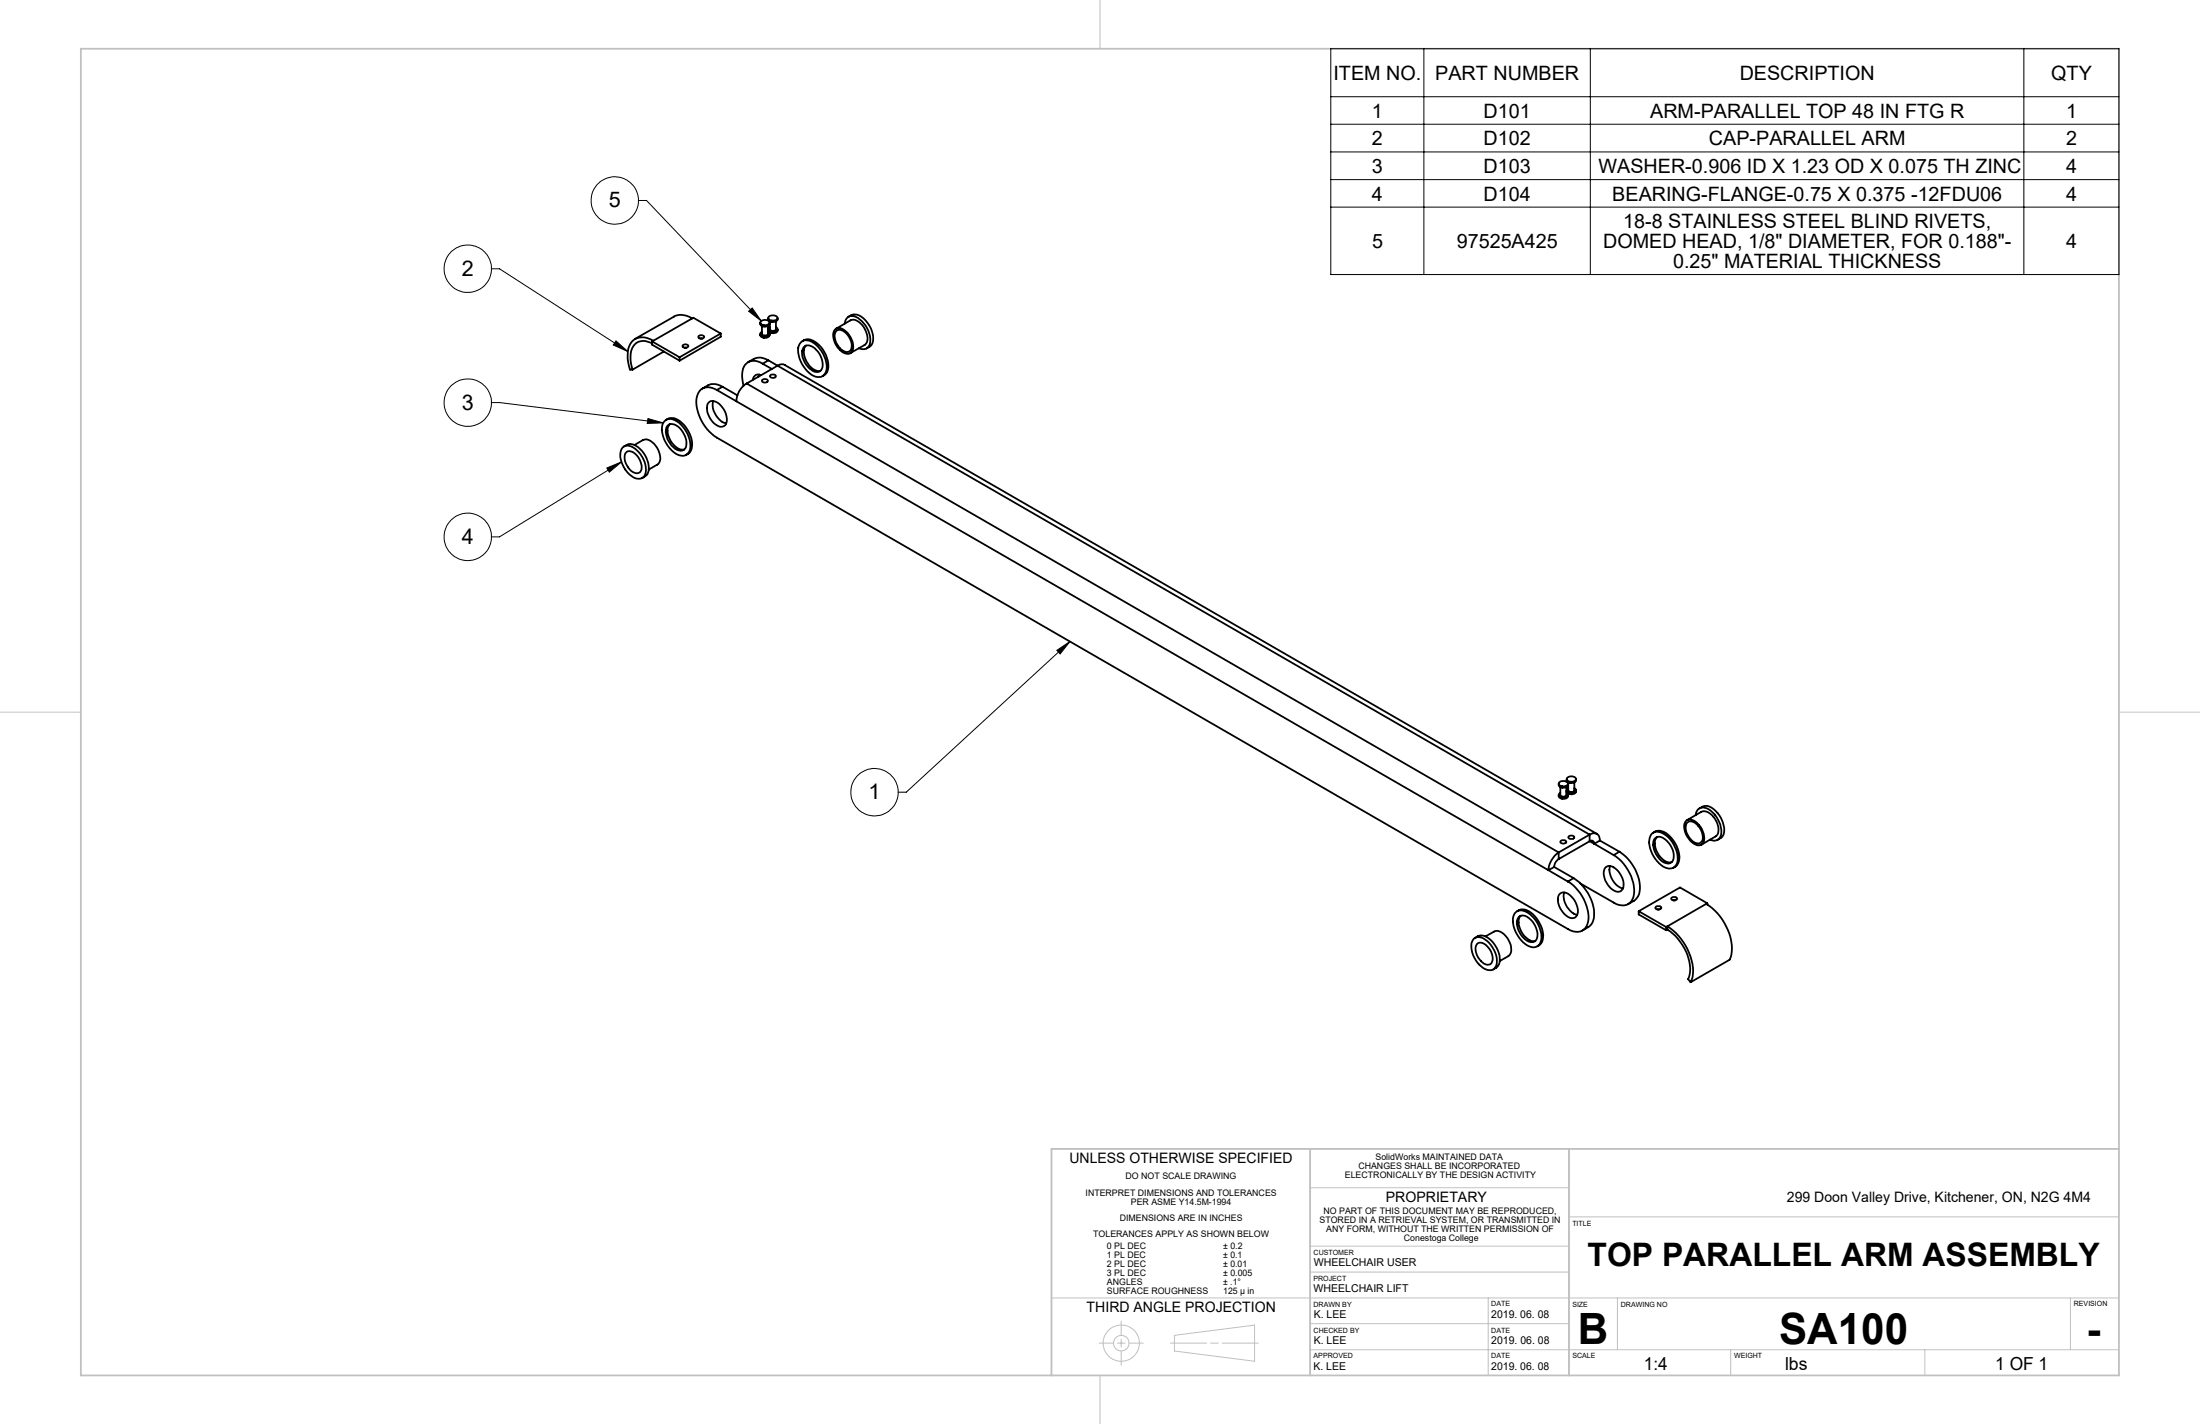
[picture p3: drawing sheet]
<svg xmlns="http://www.w3.org/2000/svg" width="432mm" height="279mm" viewBox="0 0 432 279" stroke-linecap="round" stroke-linejoin="round" font-family="sans-serif">
<g fill="none" stroke="#c0c0c0" stroke-width=".2">
<path d="M215.9 0v9.6M0 139.7h15.9M415.9 139.7h15.9M206.4 225.4v44.5M257.1 233h50.8M257.1 225.4v44.5M307.9 238.8h108M307.9 225.4v44.5M206.4 254.7h209.5M220.1 259.2v2.8M257.1 249.6h50.8M257.1 244.5h50.8"/>
<path d="M257.1 259.7h50.8M292.1 254.7v15.2M317.5 254.7v10.1M406.4 254.7v10.1M215.8 263.5h2.7M215.9 269.9v9.5M219.3 263.5h1.5M220.1 262.8v1.5M220.1 265.1v2.8M221.6 263.5h2.8M229.7 263.5h7.2M230.5 262l15.7-2v7.1l-15.7-2z"/>
<path d="M237.6 263.5h1.5M239.9 263.5h7.1M257.1 264.8h158.8M339.7 264.8v5.1M377.8 264.8v5.1"/>
<circle cx="220.1" cy="263.5" r="3.6"/>
<circle cx="220.1" cy="263.6" r="1.53"/>
</g>
<path d="M15.9 9.6h400v260.3h-400zM257.1 225.4v44.5M307.9 225.4v44.5M415.9 225.4h-209.5v44.5" fill="none" stroke="#c0c0c0" stroke-width=".35"/>
<g fill="none" stroke="#000" stroke-width=".2">
<path d="M261.2 9.6h154.7v44.3h-154.7zM261.2 19h154.7M279.5 9.6v44.3M312.1 9.6v44.3M397.2 9.6v44.3M125.3 39.3h1.6l22.5 23.7M261.2 24.4h154.7M261.2 29.8h154.7M261.2 35.2h154.7M96.4 52.7h1.6l25.2 16.3M261.2 40.6h154.7M96.4 79h1.6l32.2 4"/>
<path d="M120.9 66.9l2.3 2.1-2.8-1.3zM146.9 61.1l.7-.7 1.8 2.6zM119.1 91.8l2.9-1.2-2.4 2zM122 90.6l-24 14.7h-1.6M127.2 82.1l3 .9-3.2 .1zM207.4 127.6l2.6-1.7-1.9 2.4zM210 125.9l-32.1 29.5h-1.6"/>
<circle cx="120.7" cy="39.4" r="4.7"/>
<circle cx="91.8" cy="52.7" r="4.7"/>
<circle cx="91.8" cy="79" r="4.7"/>
<circle cx="91.8" cy="105.3" r="4.7"/>
<circle cx="171.6" cy="155.5" r="4.7"/>
</g>
<path d="M120.9 66.9l2.3 2.1-2.8-1.3zM119.1 91.8l2.9-1.2-2.4 2zM127.2 82.1l3 .9-3.2 .1zM146.9 61.1l.7-.7 1.8 2.6zM207.4 127.6l2.6-1.7-1.9 2.4z" fill="#000"/>
<g fill="none" stroke="#000" stroke-width=".35">
<path d="M128 67.4a2.61 2.61 0 0 0-4.1 1.4l-.1 1.8 .3 1.9M128 67l5.4 3.1M128 67v.6l5.4 3.2M128.2 66.9a3.3 3.3 0 0 0-4.2 .2 5.9 5.9 0 0 0-.4 5.4h.5M128.2 66.9l-.2 .1M130.3 69l-6.2 3.5M133.4 70.1v.7M134 67.8a.61 .61 0 0 1 .6-.3 .61 .61 0 0 1 .5 .5 .59 .59 0 0 1-.7 .3 .59 .59 0 0 1-.4-.5zM134.3 68.2h.4M135.9 62.5a3.4 3.4 0 0 0-3.6-.4l-7.7 4.4M135.9 62.5l-7.7 4.4M135.9 62.5l.2-.2 5.4 3.1"/>
<path d="M137.1 66a.61 .61 0 0 1 .6-.3 .61 .61 0 0 1 .5 .5 .59 .59 0 0 1-.7 .3 .59 .59 0 0 1-.4-.5zM137.4 66.4h.4M139.2 78.8a2.08 2.08 0 0 1 2.6 1.1 3.2 3.2 0 0 1 .5 3.6 1.39 1.39 0 0 1-1.9-.2 4.1 4.1 0 0 1-1.5-4zM140 78.7a3.9 3.9 0 0 0 2.5 4.4M140.7 76.5a2.39 2.39 0 0 0-4 1.5 8.6 8.6 0 0 0 4 7.9l167 96.4a2.45 2.45 0 0 0 3.7-.6 6.5 6.5 0 0 0-.9-5.9l-1.3-1.7-1.5-1.1M140.7 76.5l3.8 2.2M141.5 65.4v.7l-8.1 4.7M141.5 65.4l-8.1 4.7M141.8 75.9a3.2 3.2 0 0 0-3.9 .3M141.8 75.9l-1.1 .6M141.8 75.9l2.9 1.7M144.5 78.7l159.4 92"/>
<path d="M146.5 75.2a4.2 4.2 0 0 0-2 3.5M146.5 75.2l159.4 92.1M149 73.5l-.1 .4M149.2 63.3v.3a1.07 1.07 0 0 0 1.9 0M149.2 65.5a.97 .97 0 0 0 .8 .8 .97 .97 0 0 0 1-.4l.1-.4M149.3 63a1.21 1.21 0 0 1 1.8 .3 1.08 1.08 0 0 1-1.9 .1zM149.4 73.6a1.09 1.09 0 0 0-1.7 .9M149.5 64v1.5a.71 .71 0 0 0 1.2 0v-1.5M149.5 65.1a.41 .41 0 0 0-.3 .4 .41 .41 0 0 0 .2 .4 1.11 1.11 0 0 0 1.7-.5l-.4-.3M149.6 74.6l.5-.2 .5 .1 .1 .2a.69 .69 0 0 1-1.2 0zM149.7 71.4a2.41 2.41 0 0 0-2.7-.4 2.41 2.41 0 0 0-1.3 2.4l.2 2.3M149.7 71.4l1.8 1"/>
<path d="M150.8 62.4a.97 .97 0 0 0 .8 .8 .97 .97 0 0 0 1-.5v-.3M150.8 64.6a.97 .97 0 0 0 .8 .8 .97 .97 0 0 0 1-.6v-.2M150.8 70.7a3.2 3.2 0 0 0-4 .3M150.8 70.7l-1.1 .7M150.8 70.7l1.8 1.1M150.9 62.1a1.05 1.05 0 0 1 1.7 .4 1.17 1.17 0 0 1-1.8-.1zM151.1 63v1.6a.68 .68 0 0 0 1.2 0v-1.6M151.1 64.2l-.2 .1a.53 .53 0 0 0 .1 .6 .53 .53 0 0 0 .5 .2h.6a.49 .49 0 0 0 .4-.7l-.2-.2M151.3 73.6l.6-.1 .4 .2a.56 .56 0 0 1-.6 .5 .56 .56 0 0 1-.5-.5zM152.6 71.8a1.32 1.32 0 0 1 1.4-.2l159.4 92M152.6 71.8l-6.1 3.4M152.6 71.8l159.4 92"/>
<path d="M157.2 67.2a2.11 2.11 0 0 1 2.9 .4 5.8 5.8 0 0 1 2 5.3 1.6 1.6 0 0 1-2.5 .8 5.8 5.8 0 0 1-2.8-5.9zM157.5 67a2.17 2.17 0 0 1 2.9 .4 5.6 5.6 0 0 1 2.1 5.3l-.4 .6-.7 .5M157.7 68.2a1.59 1.59 0 0 1 2.5 .5 3.8 3.8 0 0 1 1.1 3.7 1.22 1.22 0 0 1-2.1 .2 4 4 0 0 1-1.6-4.1zM158.2 67.8a3.3 3.3 0 0 0 .7 4l1 .8 .7 .2 .4-.1M163.9 64.7a1.41 1.41 0 0 1 2.1 .3 3.5 3.5 0 0 1 1.2 4 1.49 1.49 0 0 1-2.4-.4 3.3 3.3 0 0 1-.9-3.9zM164.1 65a1.29 1.29 0 0 1 2 .4 3 3 0 0 1 .8 3.4 1.57 1.57 0 0 1-2.3-.8 2.77 2.77 0 0 1-.5-3zM164.1 64.5l2.8-1.6a2.21 2.21 0 0 1 2.6 1.2 3.3 3.3 0 0 1 .5 3.2l-.3 .4-2.8 1.6M165.8 63.5a1.52 1.52 0 0 1 .9-1.4 1.52 1.52 0 0 1 1.7 .3 5.1 5.1 0 0 1 2.3 5.3 1.41 1.41 0 0 1-2.1 .6M166.5 62.2a2.25 2.25 0 0 1 3.3 .5 5 5 0 0 1 1.4 4.6 1.84 1.84 0 0 1-1.1 1.1M122.2 87.8a2.12 2.12 0 0 1 2.9 .6 4.6 4.6 0 0 1 1.4 4.9 1.74 1.74 0 0 1-2.7 0 4.8 4.8 0 0 1-1.8-5.2zM122.5 87.6a2.23 2.23 0 0 1 3.1 .5 5 5 0 0 1 1.6 4.6 1.82 1.82 0 0 1-1.2 1.1M122.9 88.8a1.48 1.48 0 0 1 2.1 .6 3.1 3.1 0 0 1 .8 3 1.35 1.35 0 0 1-2.3-.4 2.78 2.78 0 0 1-.6-3.2z"/>
<path d="M124.5 87.3l1.7-1a2.11 2.11 0 0 1 2.5 1.1 3.3 3.3 0 0 1 .6 3.6l-2 1.1M130.6 82.5a2.42 2.42 0 0 1 3 .8 5.5 5.5 0 0 1 1.7 5.3 1.71 1.71 0 0 1-2.7 .4 6 6 0 0 1-2.6-5.6zM130.7 82.4a2.37 2.37 0 0 1 3.3 .7 4.9 4.9 0 0 1 1.4 5.6l-.7 .6M131.1 83.4a1.99 1.99 0 0 1 2.7 1 3.4 3.4 0 0 1 .6 3.7 1.51 1.51 0 0 1-2.2-.4 3.9 3.9 0 0 1-1.3-4.1zM131.4 83.3a3.2 3.2 0 0 0 .8 3.9l.7 .6a1.66 1.66 0 0 0 1.4 .4M305.9 153.8a.97 .97 0 0 0 .8 .8 .97 .97 0 0 0 1-.5l.1-.3M305.9 156a.98 .98 0 0 0 .8 .8 .98 .98 0 0 0 1-.4l.1-.4M306 153.5a1.21 1.21 0 0 1 1.8 .2 1.04 1.04 0 0 1-1.9 .1zM306.2 154.4v1.6a.67 .67 0 0 0 .6 .3 .67 .67 0 0 0 .6-.3v-1.6M306.2 155.6l-.2 .3a.93 .93 0 0 0 1.4 .5 .4 .4 0 0 0 .4-.4 .4 .4 0 0 0-.4-.4M307.5 152.9a.97 .97 0 0 0 .8 .8 .97 .97 0 0 0 1-.6v-.2M307.6 152.6a1.05 1.05 0 0 1 1.7 .4 1.02 1.02 0 0 1-.9 .4 1.02 1.02 0 0 1-.9-.6z"/>
<path d="M307.8 153.5v1.5a.68 .68 0 0 0 1.2 0v-1.5M307.8 154.7l-.2 .1a.53 .53 0 0 0 .1 .6 .53 .53 0 0 0 .5 .2l.6-.1a.45 .45 0 0 0 .5-.3 .45 .45 0 0 0-.3-.5M309.3 155a.87 .87 0 0 1-.4 .8 .87 .87 0 0 1-1 0l-.4-.5M332.8 159.9a1.54 1.54 0 0 1 1-1.4 1.54 1.54 0 0 1 1.6 .3 5.2 5.2 0 0 1 2.3 5.3 1.46 1.46 0 0 1-2.1 .6M333.6 158.6a2.15 2.15 0 0 1 3.2 .5 5.1 5.1 0 0 1 1.5 4.7 1.84 1.84 0 0 1-1.2 1M297.6 178.9a2.38 2.38 0 0 1 3 .8 5.5 5.5 0 0 1 1.7 5.3 1.67 1.67 0 0 1-2.6 .5 6 6 0 0 1-2.7-5.6zM297.7 178.8a2.39 2.39 0 0 1 3.3 .7 5.5 5.5 0 0 1 1.7 5.3l-.4 .5-.6 .4M298.1 179.9a1.65 1.65 0 0 1 2.3 .5 3.5 3.5 0 0 1 1 4.1 1.76 1.76 0 0 1-2.5-.6 4 4 0 0 1-1.1-3.5zM298.5 179.7a2.8 2.8 0 0 0 .1 3.1 2.81 2.81 0 0 0 2.7 1.8M303.9 170.7l3.8 2.3M305 170.1l-1.1 .6M305 170.1l3.9 2.2"/>
<path d="M305.9 167.3a4.6 4.6 0 0 0-2 3.4M305.9 168.6a1.91 1.91 0 0 0-.9 1.5M305.9 167.3v1.3M306.2 175.3a2.03 2.03 0 0 1 2.6 1.1 3.1 3.1 0 0 1 .5 3.5 1.52 1.52 0 0 1-2.2-.5 3.5 3.5 0 0 1-1.1-3.9zM306.3 165.1l.3-.2h.5l.3 .2a.56 .56 0 0 1-.6 .4 .56 .56 0 0 1-.5-.4zM307 175.1a3.9 3.9 0 0 0 2.6 4.4M308 164l.4-.1 .6 .2a.6 .6 0 0 1-.6 .6 .6 .6 0 0 1-.6-.4zM308.9 172.3a8.7 8.7 0 0 1 3.9 7.8 3.1 3.1 0 0 1-2.2 2.5M308.9 172.3l-1.2 .7M312 163.8a1.22 1.22 0 0 1 1.4-.2 1.22 1.22 0 0 1 .6 1.3M312 165.1a.56 .56 0 0 1 .6-.1 .56 .56 0 0 1 .3 .6M312 165.1l-6.1 3.5"/>
<path d="M312 163.8l-6.1 3.5M312 163.8v1.3M312 165.1l.9 .5M312.9 165.6l3.8 2.2M314 164.9l-1.1 .7M314 164.9l3.9 2.2M315.2 170.1a1.91 1.91 0 0 1 2.5 1 3.2 3.2 0 0 1 .6 3.5 1.43 1.43 0 0 1-2.1-.3 3.7 3.7 0 0 1-1.2-3.9zM316 169.9a3.8 3.8 0 0 0 2.6 4.4M316.7 167.8a8.6 8.6 0 0 1 4 7.8 2.27 2.27 0 0 1-3.5 1.8l-7-4M317.9 167.1a8.6 8.6 0 0 1 3.9 7.9 3.1 3.1 0 0 1-2.2 2.4M317.9 167.1l-1.2 .7M321.6 178.8v.6l5.4 3.1"/>
<path d="M321.6 178.8l5.4 3.1M324.1 163.7a2.01 2.01 0 0 1 2.9 .2 5.5 5.5 0 0 1 2.1 5.7 1.76 1.76 0 0 1-2.7 .4 5.9 5.9 0 0 1-2.6-5.6zM324.5 163.4a2.1 2.1 0 0 1 2.8 .3 5.9 5.9 0 0 1 2.2 5.3l-.3 .7-.7 .6M324.9 164.4a1.46 1.46 0 0 1 1.9 .3 3.9 3.9 0 0 1 1.6 4.1 1.15 1.15 0 0 1-1.7 .5 4.2 4.2 0 0 1-2.1-4.3zM325 177.9l.7-.1 .3 .2a.56 .56 0 0 1-.5 .5 .56 .56 0 0 1-.6-.5zM325.2 164.2a2.98 2.98 0 0 0 .4 3.6 2.49 2.49 0 0 0 2.5 1.4M325.3 178.4h.4M328.2 176.1l.6-.1 .3 .2a.56 .56 0 0 1-.5 .5 .56 .56 0 0 1-.6-.5zM328.4 176.7h.4M330.9 161a1.89 1.89 0 0 1 2.6 .9 3.3 3.3 0 0 1 .7 3.6 1.26 1.26 0 0 1-1.8 0 3.8 3.8 0 0 1-1.6-4.2zM331 161.5a1.48 1.48 0 0 1 2.3 .6 2.87 2.87 0 0 1 .7 3 1.44 1.44 0 0 1-2.3-.6 2.91 2.91 0 0 1-.7-3zM331.2 160.9l2.7-1.6a2.05 2.05 0 0 1 2.4 1 3.4 3.4 0 0 1 .7 3.6l-3.1 1.8"/>
<path d="M334.9 177.3a10.8 10.8 0 0 1 4.9 10l-.3 1-7.7 4.4M334.9 177.3l-7.6 4.5M335.1 177.2l-5.4-3.1-8.1 4.7M335.1 177.2l-.2 .1M335.1 177.2v.3M289.3 184.1a2.3 2.3 0 0 1 2.9 .9 4.8 4.8 0 0 1 1.4 4.6 1.57 1.57 0 0 1-2.5 .3 5 5 0 0 1-2.1-5.2zM289.5 184a2.07 2.07 0 0 1 2.9 .3 5 5 0 0 1 1.8 5l-.4 .5-.7 .4M289.9 185.2a1.61 1.61 0 0 1 2.3 .8 2.68 2.68 0 0 1 .5 3 1.36 1.36 0 0 1-2-.4 2.99 2.99 0 0 1-.8-3.4zM291.6 183.7l1.7-.9a2.3 2.3 0 0 1 2.6 1.3 3.2 3.2 0 0 1 .5 3.2l-.3 .3-1.7 1M327 181.9v.6M327.3 181.8a10.8 10.8 0 0 1 4.9 9.9l-.4 1M327.3 182.4a9.6 9.6 0 0 1 4.3 8.8l-.3 .9 .5 .6"/>
<path d="M327.3 181.8v.6M327.3 181.8l-.3 .1M327.3 182.4l-.3 .1"/>
</g>
<g font-size="8.5">
<text x="309.7" y="263.8">B</text>
<text x="349.2" y="263.7">SA100</text>
<text x="409.5" y="263.7">-</text>
</g>
<text font-size="6.3" x="311.6" y="248.4">TOP PARALLEL ARM ASSEMBLY</text>
<g font-size="4.2">
<text x="119.5" y="40.7">5</text>
<text x="90.7" y="54.1">2</text>
<text x="90.7" y="80.3">3</text>
<text x="90.7" y="106.7">4</text>
<text x="170.5" y="156.8">1</text>
</g>
<g font-size="3.9">
<text x="261.7" y="15.7">ITEM NO.</text>
<text x="281.7" y="15.7">PART NUMBER</text>
<text x="341.5" y="15.7">DESCRIPTION</text>
<text x="402.6" y="15.7">QTY</text>
<text x="269.3" y="23.1">1</text>
<text x="291.2" y="23.1">D101</text>
<text x="323.9" y="23.1">ARM-PARALLEL TOP 48 IN FTG R</text>
<text x="405.5" y="23.1">1</text>
<text x="269.3" y="28.5">2</text>
<text x="291.2" y="28.5">D102</text>
<text x="335.4" y="28.5">CAP-PARALLEL ARM</text>
<text x="405.5" y="28.5">2</text>
<text x="269.3" y="33.9">3</text>
<text x="291.2" y="33.9">D103</text>
<text x="313.8" y="33.9">WASHER-0.906 ID X 1.23 OD X 0.075 TH ZINC</text>
<text x="405.5" y="33.9">4</text>
<text x="269.3" y="39.4">4</text>
<text x="291.2" y="39.4">D104</text>
<text x="316.5" y="39.4">BEARING-FLANGE-0.75 X 0.375 -12FDU06</text>
<text x="405.5" y="39.4">4</text>
<text x="318.6" y="44.8">18-8 STAINLESS STEEL BLIND RIVETS,</text>
<text x="269.3" y="48.7">5</text>
<text x="285.9" y="48.7">97525A425</text>
<text x="314.6" y="48.7">DOMED HEAD, 1/8&quot; DIAMETER, FOR 0.188&quot;-</text>
<text x="328.4" y="52.6">0.25&quot; MATERIAL THICKNESS</text>
<text x="405.5" y="48.7">4</text>
</g>
<g font-size="3.5">
<text x="322.7" y="268.9">1:4</text>
<text x="350.4" y="268.9">lbs</text>
<text x="391.6" y="268.9">1 OF 1</text>
</g>
<g font-size="2.8">
<text x="209.9" y="228.2">UNLESS OTHERWISE SPECIFIED</text>
<text x="272" y="235.8">PROPRIETARY</text>
<text x="350.7" y="235.8">299 Doon Valley Drive, Kitchener, ON, N2G 4M4</text>
<text x="213.3" y="257.5">THIRD ANGLE PROJECTION</text>
</g>
<g font-size="2.1">
<text x="257.9" y="248.5">WHEELCHAIR USER</text>
<text x="257.8" y="253.5">WHEELCHAIR LIFT</text>
<text x="257.8" y="263.7">K. LEE</text>
<text x="257.9" y="258.6">K. LEE</text>
<text x="292.7" y="258.6">2019. 06. 08</text>
<text x="292.7" y="263.7">2019. 06. 08</text>
<text x="257.8" y="268.8">K. LEE</text>
<text x="292.7" y="268.7">2019. 06. 08</text>
</g>
<g font-size="1.8">
<text x="270" y="227.7">SolidWorks MAINTAINED DATA</text>
<text x="220.9" y="231.4">DO NOT SCALE DRAWING</text>
<text x="264" y="231.2">ELECTRONICALLY BY THE DESIGN ACTIVITY</text>
<text x="266.6" y="229.4">CHANGES SHALL BE INCORPORATED</text>
<text x="213.1" y="234.7">INTERPRET DIMENSIONS AND TOLERANCES</text>
<text x="219.8" y="239.7">DIMENSIONS ARE IN INCHES</text>
<text x="222" y="236.5">PER ASME Y14.5M-1994</text>
<text x="259" y="240">STORED IN A RETRIEVAL SYSTEM, OR TRANSMITTED IN</text>
<text x="259.8" y="238.2">NO PART OF THIS DOCUMENT MAY BE REPRODUCED,</text>
<text x="214.6" y="242.7">TOLERANCES APPLY AS SHOWN BELOW</text>
<text x="217.3" y="245">0 PL DEC</text>
<text x="240.1" y="245">± 0.2</text>
<text x="260.3" y="241.7">ANY FORM, WITHOUT THE WRITTEN PERMISSION OF</text>
<text x="275.6" y="243.5">Conestoga College</text>
<text x="217.3" y="246.8">1 PL DEC</text>
<text x="217.3" y="248.5">2 PL DEC</text>
<text x="217.3" y="250.3">3 PL DEC</text>
<text x="240.1" y="246.7">± 0.1</text>
<text x="240.1" y="248.5">± 0.01</text>
<text x="240.1" y="250.3">± 0.005</text>
<text x="217.3" y="252">ANGLES</text>
<text x="217.3" y="253.8">SURFACE ROUGHNESS</text>
<text x="240.1" y="252">± .1°</text>
<text x="240.1" y="253.8">125 µ in</text>
</g>
<g font-size="1.4">
<text x="308.6" y="240.5">TITLE</text>
<text x="257.8" y="251.3">PROJECT</text>
<text x="257.8" y="246.2">CUSTOMER</text>
<text x="257.8" y="256.4">DRAWN BY</text>
<text x="292.7" y="256.3">DATE</text>
<text x="308.6" y="256.4">SIZE</text>
<text x="318.1" y="256.4">DRAWING NO</text>
<text x="407.1" y="256.3">REVISION</text>
<text x="257.8" y="261.5">CHECKED BY</text>
<text x="292.7" y="261.5">DATE</text>
<text x="257.8" y="266.5">APPROVED</text>
<text x="292.7" y="266.5">DATE</text>
<text x="308.6" y="266.5">SCALE</text>
<text x="340.4" y="266.5">WEIGHT</text>
</g>
</svg>
